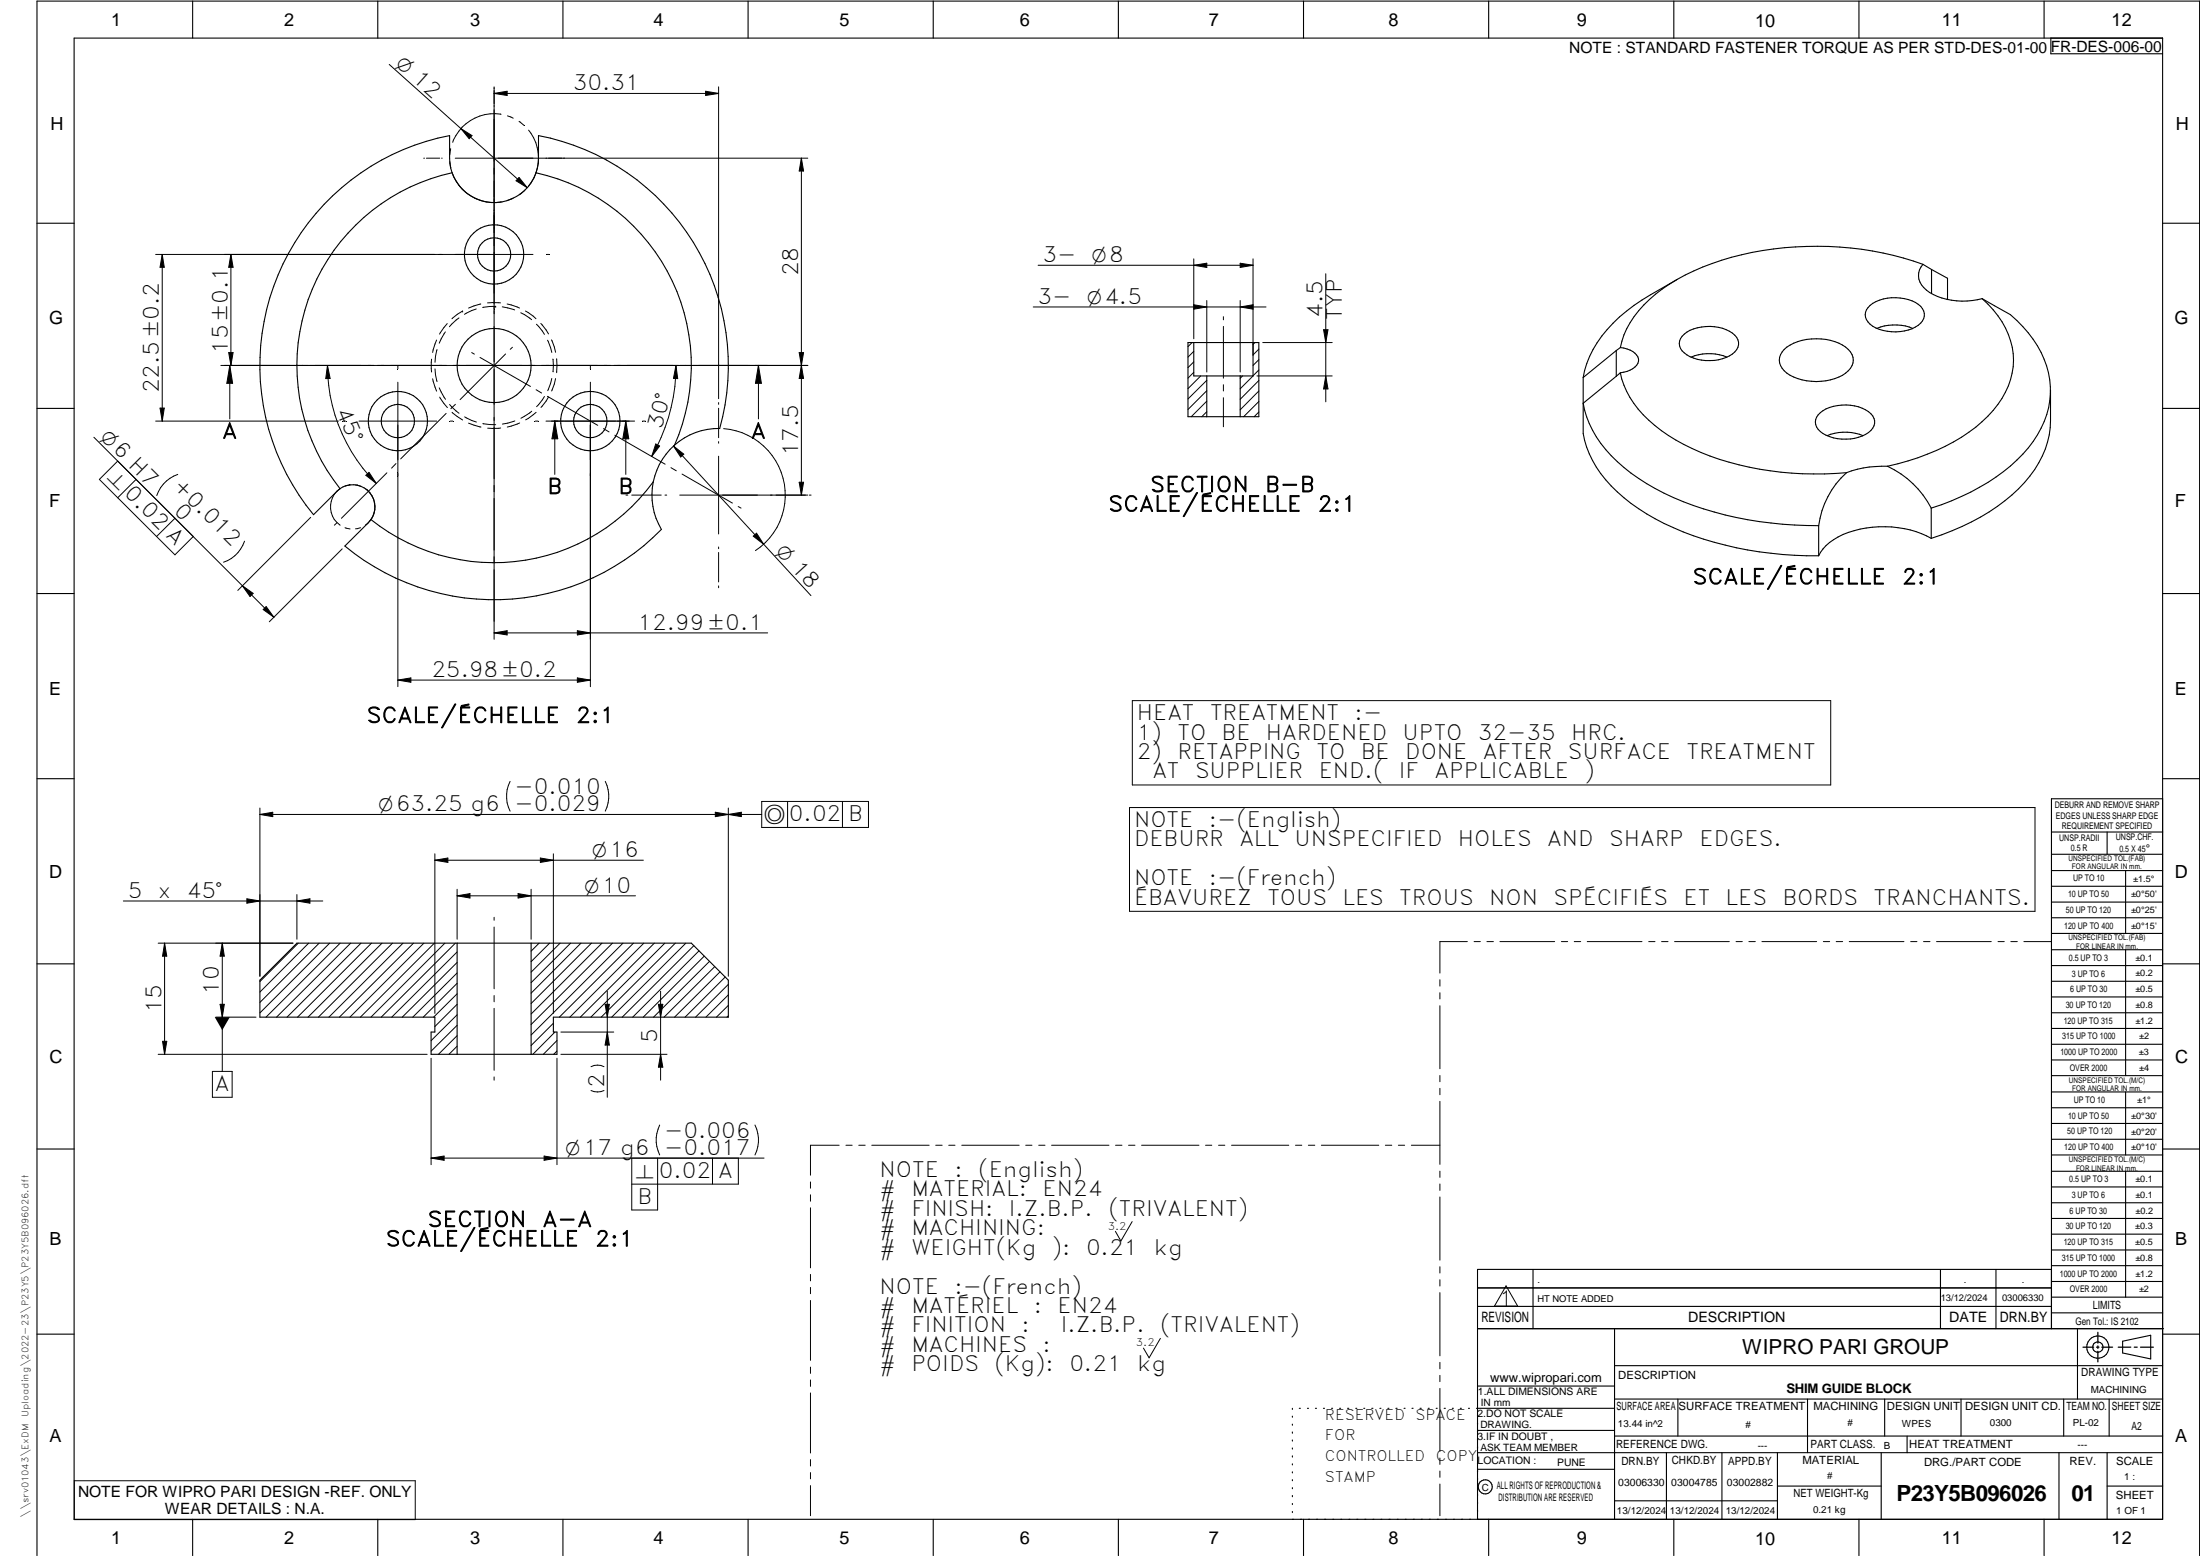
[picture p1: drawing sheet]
<svg xmlns="http://www.w3.org/2000/svg" width="594mm" height="420mm" viewBox="0 0 594 420" stroke-linecap="round" stroke-linejoin="round" font-family="sans-serif">
<g fill="none" stroke="#000" stroke-width=".3">
<path d="M20 10.3h564v400h-564zM52 .3v10M102 .3v10M152 .3v10M202 .3v10M252 .3v10M302 .3v10M352 .3v10M402 .3v10M452 .3v10M502 .3v10M552 .3v10"/>
<path d="M553.8 10.3v4.2h30.2M122.1 46.7a53.3 53.3 0 0 0-30.3 85.3M122.1 46.7a24 24 0 0 1-.7-10.1 63.2 63.2 0 0 0-36.7 102.4l7.1-7M144.7 46.7a12 12 0 0 1-11.3 8 12 12 0 0 1-11.3-8M144.7 46.7l.7-2.7v-7.4a63.2 63.2 0 0 1 48.9 79.1 17.9 17.9 0 0 0-12.1 4.5M144.7 46.7a53.3 53.3 0 0 1 37.5 73.5M10 60.3h10M452.8 75.5a79.7 79.7 0 0 0-15.5 10.1 29.2 29.2 0 0 0-9.8 16.3M519.3 71.4a4.6 4.6 0 0 0 .9 7 18.2 18.2 0 0 0 15.1 2.2M519.3 71.4a87.2 87.2 0 0 0-59.5 .7 40.5 40.5 0 0 0-19.6 15 19.1 19.1 0 0 0-2.6 6.8M519.3 71.4l2.3 1.4M521.6 72.8l4.3 2.3v5.8"/>
<path d="M521.6 72.8v6.5M584 60.3h10M320.8 92.5h19.1v20h-19.1zM322.4 92.5v9h16v-9M436.4 94.7l-8.9 7.2M436.4 94.7v6.9M437.6 93.9a5.1 5.1 0 0 1 4.9 3 3.1 3.1 0 0 1-2.3 3l-2.6 .8M437.6 93.9l-1.2 .8M454.8 90.2a11.6 11.6 0 0 1 13.7 .3 3.1 3.1 0 0 1-.7 5.1 11.9 11.9 0 0 1-13-.3 3.1 3.1 0 0 1 0-5.1zM466.3 96.4a12.9 12.9 0 0 0-9.7 0M481.8 94.4a14.6 14.6 0 0 1 14.8-1.7 5.8 5.8 0 0 1 3.9 4.5 6.2 6.2 0 0 1-5 5 15.5 15.5 0 0 1-13-1.4 4 4 0 0 1-.7-6.4zM505 82.5a11.7 11.7 0 0 1 13.7 .2 3.2 3.2 0 0 1-.7 5.1 11.9 11.9 0 0 1-13-.3 3.1 3.1 0 0 1 0-5z"/>
<path d="M506.8 88.7a12.9 12.9 0 0 1 9.7 0M535.3 80.6l3.3 1.9a25.5 25.5 0 0 1 10.4 9.1 22.7 22.7 0 0 1 .1 27.6 47.7 47.7 0 0 1-19.5 14.9l-5.3 2.2-2.8 .9M535.3 80.6a22.1 22.1 0 0 1 8.3 18.4 23.5 23.5 0 0 1-8.4 14.9 55.6 55.6 0 0 1-25.5 12M10 110.3h10M325.9 101.5v11M334.9 101.5v11M427.5 101.9v15.2a29 29 0 0 0 11 17.3 71.4 71.4 0 0 0 30.4 13.5l9.3 1.5a97.3 97.3 0 0 0 12.9 .7M436.4 101.6l-8.9 7.3a29 29 0 0 0 11 17.3 70.1 70.1 0 0 0 30.4 13.5l6.2 1.1 6.3 .8 9.7 .3M437.6 100.7l-1.2 .9M437.6 100.7a26.1 26.1 0 0 0 11 15.6 69.2 69.2 0 0 0 35.3 11.5l8.8 .2 5.9-.4M491 112a11.1 11.1 0 0 1 10.9-2.1 5.8 5.8 0 0 1 4.3 3.7 4.2 4.2 0 0 1-3.3 4.1 12.1 12.1 0 0 1-11.3-1.2 3.1 3.1 0 0 1-.6-4.5zM503.1 117.6a12.9 12.9 0 0 0-9.7 0"/>
<path d="M553.7 105.4v8.2a26.2 26.2 0 0 1-8.6 18.4 59 59 0 0 1-23.6 13.4M584 110.3h10M91.8 132a6 6 0 0 1 7.7 .6 6 6 0 0 1 .7 7.7M176.4 130.1a53.3 53.3 0 0 1-76.2 10.2M176.4 130.1a18.2 18.2 0 0 0 2.2 12.9 63.2 63.2 0 0 1-85.5 4.4l7.1-7.1M182.2 120.2a18.2 18.2 0 0 0-5.8 9.9M498.6 127.6a23.4 23.4 0 0 0-7.5 14.3M509.7 125.9l-3.3 .1a24.9 24.9 0 0 0-7.8 1.6M509.7 125.9a25.5 25.5 0 0 1 11.8 11.3M521.5 137.2v8.2M491.1 141.9v8.2M521.5 145.4a28.3 28.3 0 0 0-25.1-.4 11.5 11.5 0 0 0-5.3 5.1"/>
<path d="M10 160.3h10M584 160.3h10M10 210.3h10M584 215.7h-30v143.1M584 210.3h10M554 224.7h30M554 230.7h30M554 235.1h30M554 239.3h30M569 224.7v6M574 235.1v17M123.4 254.7v30"/>
<path d="M143.4 254.7v30M554 243.6h30M554 247.8h30M554 252.1h30M554 256.5h30M574 256.5v33.9M10 260.3h10M70.2 264.7l10-10h106.5l10 10v10h-47.3v4h1v6h-34v-6h1v-4h-47.2zM554 260.7h30M554 265h30M554 269.2h30M554 273.5h30"/>
<path d="M554 277.7h30M584 260.3h10M554 282h30M554 286.2h30M554 290.4h30M554 294.9h30M554 299.1h30M574 294.9v17M10 310.3h10M554 303.4h30M554 307.6h30M554 311.9h30"/>
<path d="M554 316.3h30M574 316.3v34M584 310.3h10M554 320.5h30M554 324.8h30M554 329h30M554 333.2h30M554 337.5h30M399 358.8h185.2M399 352.8h155M399 347.8h155M414 342.8v16"/>
<path d="M436 358.8v51.5M524 342.8v16M539 342.8v16M554 341.8h30M554 346h30M554 350.3h30M554 354.5h30M554 342.8h-155v67.5M561 358.8v19M10 360.3h10M399 374.3h37M436 377.8h148"/>
<path d="M453.1 377.8v10M488.1 377.8v14.5M508.9 377.8v10M529.5 377.8v10M557.3 377.8v10M569.5 377.8v10M573.2 362.2l7.6-1.6v6.3l-7.6-1.6zM584 368.8h-148M584 360.3h10M349 380.3v.3M349 382.4v.3M349 384.6v.3"/>
<path d="M349 386.7v.3M349 388.8v.3M349 391v.3M349 393.1v.3M349 395.3v.3M349 397.4v.3M349 399.5v.3M350.9 380.3h.2M353.1 380.3h.2M355.2 380.3h.3M357.4 380.3h.3M359.6 380.3h.3"/>
<path d="M361.7 380.3h.3M363.9 380.3h.3M366.1 380.3h.3M368.3 380.3h.2M370.4 380.3h.3M372.6 380.3h.3M374.8 380.3h.3M376.9 380.3h.4M379.1 380.3h.3M381.3 380.3h.3M383.4 380.3h.4M385.6 380.3h.3"/>
<path d="M387.8 380.3h.3M390 380.3h.3M392.2 380.3h.3M394.3 380.3h.3M396.5 380.3h.3M398.7 380.3h37.3M399 396.7h37M399 392.3h185M399 386.2h37M436 387.8h148M450 392.3v18M465 392.3v18"/>
<path d="M480 392.3v18M508 392.3v18M515 387.8v4.5M556 392.3v18M569 392.3v18M52 410.3v9.7M102 410.3v9.7M152 410.3v9.7M202 410.3v9.7M252 410.3v9.7M302 410.3v9.7M349 401.7v.3"/>
<path d="M349 403.8v.4M349 406v.3M349 408.1v.3M352 410.3v9.7M402 410.3v9.7M436 405.3h44M452 410.3v9.7M480 401.3h28M502 410.3v9.7M552 410.3v9.7M569 401.3h15M10 420v-419.7h584v419.7"/>
<circle cx="133.4" cy="68.7" r="4.5"/>
<circle cx="133.4" cy="68.7" r="8"/>
<circle cx="133.4" cy="98.7" r="10"/>
<circle cx="107.4" cy="113.7" r="4.5"/>
<circle cx="107.4" cy="113.7" r="8"/>
<circle cx="159.4" cy="113.7" r="4.5"/>
<circle cx="159.4" cy="113.7" r="8"/>
<circle cx="566.5" cy="363.7" r="1.39"/>
<circle cx="566.5" cy="363.8" r="3"/>
<circle cx="401.1" cy="401.5" r="1.9"/>
</g>
<g fill="none" stroke="#000" stroke-width=".27">
<path d="M105.1 17.4l19.4 17.3M124.5 34.7l17.9 16M124.5 34.7l3 1.9-.8 .9zM133.4 25.2l3.5-.6v1.2zM133.4 23.5v149.1M133.4 25.2h60.6M135.3 30.9a11.9 11.9 0 0 0-13 7.5M137 31.3l1.6 .6M140.2 32.8l1.3 1.1M142.7 35.1a12 12 0 0 1 0 15.1M190.5 24.6l3.5 .6-3.5 .6zM194 23.5v84.2"/>
<path d="M114.4 42.7h.2M115.1 42.7h3.6M119.2 42.7h.2M121.4 43.6l.3 1.7M121.7 40.1l-.3 1.7M122.3 47a12 12 0 0 0 13 7.5M122.9 42.7h95.2M138.6 53.5l-1.5 .6M140.2 47.9l2.2 2.8-3-1.9zM141.6 51.6l-1.4 1M216.4 42.7l.6 3.5h-1.2zM216.4 42.7v91"/>
<path d="M43.8 68.7l.6 3.5h-1.2zM43.8 68.7v45M62.4 68.7v30M62.4 68.7l.5 3.5h-1.1zM143.9 68.7h-101.9M147.6 68.7h.6M280.3 71.6h58.1M322.4 69.9v21.6M322.4 71.6l3.5-.5v1.1zM334.9 71.1l3.5 .5-3.5 .6zM338.4 69.9v26.1M358 73.9v34.6"/>
<path d="M59.6 98.7h158.5M61.8 95.2h1.1l-.5 3.5zM62.1 98.7v14.4M62.1 98.7l.7 4.8h-1.6zM88.4 98.7a45.1 45.1 0 0 0 13.2 31.8M88.4 98.7l.7 3.5h-1.1zM107.4 98.7v.1M107.4 98.9v.7M116.5 97v3.5M117.5 99.6l.5 3.4M117.9 91.8l-1.1 3.4M118 94.4l-.5 3.4"/>
<path d="M120.3 89.6l-1.7 3.1M120.8 87.4l-2.1 2.8M123.9 85.9l-2.5 2.3M124.9 84h.1M124.9 84l-2.9 2.1M127.4 95.2l.7 .4M128.6 83.4l-3.2 1.5M129.6 96.5l13.6 7.9M129.8 82.1l-3.3 1.1M133.9 82.7h.1M133.9 82.7l-3.6 .3M135.2 81.8h-3.6"/>
<path d="M135.6 82.8l3.4 .9M136.5 95.6l-12.3 12.3M136.9 82.1l3.4 1.1M138.4 93.8l-.6 .5M140.6 84.5l2.9 1.8M141.9 84l2.8 2.1M144.9 87.5l2.1 2.8M146 87.3l2.1 2.9M147.9 91.9l1.1 3.3M148.9 91.8l1.1 3.3M149.3 96.9v3.5M150.3 96.9v3.5"/>
<path d="M159.4 98.7v.1M159.4 98.9v.7M182.5 98.7a49.1 49.1 0 0 1-6.5 24.6M182.5 98.7l.5 3.5h-1.1zM204.8 98.7l.8 4.8h-1.6zM204.8 98.7v14.4M215.8 95.2h1.2l-.6 3.5zM216.4 98.7l.6 3.5h-1.2zM279 82.9h62.9M321.9 92.5l-1.1 1.1M322.4 97.7l-1.6 1.6M322.4 94.9l-1.6 1.5"/>
<path d="M322.4 82.3l3.5 .6-3.5 .6M325.9 81.2v19.3M330.4 85.5v.9M330.4 88.1v14M334.9 81.2v19.3M338.4 82.3l-3.5 .6 3.5 .6M338.9 92.5l-.5 .5M339.9 94.3l-1.5 1.5M339.9 99.9l-1.5 1.6M339.9 97.1l-1.5 1.6M341 92.5h18.7M357.4 89h1.2l-.6 3.5z"/>
<path d="M25.4 118.1l48.5 48.6M42 113.7h49.4M43.2 110.2h1.2l-.6 3.5zM92.6 113.7h.7M96.9 113.7h21M107.4 103.2v82.2M116.8 102.3l1.1 3.3M118.6 104.7l1.7 3.1M118.7 107.2l2.1 2.9M120.5 111.6l-12.3 12.3M121.4 109.2l2.5 2.4M121.6 113.7h.7"/>
<path d="M122.1 111.3l2.8 2.1M123 109.2l-1.3 1.2M125.5 112.6l3.1 1.4M126.5 114.3l3.4 1M130.4 114.4l3.5 .3M135.2 115.6h-3.5M139 113.7l-3.3 .8M140.3 114.2l-3.3 1.1M143.6 111l-2.9 1.9M144.6 113.7h.7M144.8 105.2l1.5 .9M144.8 111.3l-2.9 2.1"/>
<path d="M147 107.1l-2.1 2.7M147.4 113.7h24M147.8 107l13.6 7.9M148.1 107.2l-2 2.8M149 102.2l-1.1 3.3M149.8 113.7l.8 4.8h-1.6zM149.8 113.7v14.4M150 102.2l-1 3.4M150.3 100.4h.1M159.4 103.2v82.2M163 115.7l1.5 .9M166 117.5l13.6 7.8"/>
<path d="M169 113.7l.8 4.8h-1.6zM169 113.7v14.4M173.5 113.7h.7M177.1 119.9l1 .5-2.1 2.9zM194 108.7v.5M194 110.2v8M194 119.3v.4M195.4 115.7a18 18 0 0 1 16.1 13.4 18 18 0 0 1-7.5 19.6M322.4 100.5l-1.6 1.6M324.2 101.5l-3.4 3.4M325.9 111.2l-1.4 1.3M325.9 105.5l-5.1 5.1"/>
<path d="M325.9 102.7l-5.1 5M325.9 108.3l-4.2 4.2M330.4 103.9v1.7M330.4 107.4v7.8M335.5 101.5l-.6 .7M338.4 101.5l-3.5 3.5M339.4 101.5h20.3M339.9 111.3l-1.2 1.2M339.9 102.7l-5 5.1M339.9 105.6l-5 5.1M339.9 108.4l-4.1 4.1M358 101.5l.6 3.5h-1.2z"/>
<path d="M31.8 124.5l-5 5 20.4 20.3 5-4.9M36.7 129.5l-4.9 4.9M47.2 140l-4.9 4.9M48 128.1a9.2 9.2 0 0 0-5.7 5.7M83.9 139.7l-19.7 19.7M91.8 132a6 6 0 0 0 .1 9.8M94.5 130.9l-1.4 .4M96 130.9l1.3 .4M98.6 132a5.9 5.9 0 0 1 .1 9.8M98.8 128.4l.8-.8 2 2.9zM104.5 127.7l-12.3 12.3M106.9 125.2l-1.2 1.2"/>
<path d="M169 133.7h.5M170.6 133.7h8M179.6 133.7h.4M181.2 126.3l1.4 .8M181.9 120.4l37.1 40.4M181.9 120.4l2.8 2.2-.9 .8zM183.6 133.7h34.5M184.2 128l13.6 7.8M194 123.2v21M199.3 136.8l.8 .4M215.8 130.2h1.2l-.6 3.5zM218.6 133.7h.4"/>
<path d="M65.4 158.2l3 2-.9 .9zM66 146.1a9 9 0 0 1-5.6 5.7M90.9 141.2l-.6 .6M92.4 148.2l-19.7 19.7M93.2 142.5l1.3 .3M97.4 142.5l-1.4 .3M194 147.7v.5M194 149.2v7.9M194 158.2v.5M203.4 144.8l.9-.8 1.9 2.9zM71.9 163.8l2 2.9-2.8-2.1zM133.4 170.9l3.5-.6v1.1z"/>
<path d="M133.4 170.9h73.9M155.9 170.3l3.5 .6-3.5 .5zM107.4 183.6h52M107.4 183.6l3.5-.6v1.2zM155.9 183l3.5 .6-3.5 .6zM305.8 189.2h188.6v22.8h-188.6zM70.2 218.2v45.4M70.2 219.9h135.5M70.2 219.9l3.5-.6v1.2zM137.7 211a9 9 0 0 0 0 8M163.4 211a9 9 0 0 1 0 8M193.2 219.3v1.2l7-1.2v1.2z"/>
<path d="M196.7 218.2v45.4M205.7 216.4h28.8v7h-28.8zM212.7 216.4v7M227.5 216.4v7M305 218.1h244.5v28h-244.5zM117.4 230.5v43.1M117.4 232.3h56.3M117.4 232.3l3.5-.6v1.2zM145.9 231.7l3.5 .6-3.5 .6zM149.4 230.5v43.1M33.3 243.3h53.9M42.7 254.7h36.4"/>
<path d="M44.4 254.7l.6 3.5h-1.1zM44.4 254.7v30M60 254.7v34.6M60 254.7l.6 3.5h-1.2zM66.7 242.7l3.5 .6-3.5 .6zM80.2 241.6v12M80.2 243.3l3.5-.6v1.2zM80.6 254.7l-10.4 10.3M83.3 254.7l-13.1 13.2M86.2 254.7l-16 16M89 254.7l-18.8 18.8M91.9 254.7l-20.1 20"/>
<path d="M94.7 254.7l-20 20M97.5 254.7l-20 20M100.3 254.7l-20 20M103.2 254.7l-20 20M106 254.7l-20 20M108.8 254.7l-20 20M111.7 254.7l-20.1 20M114.5 254.7l-20 20M117.3 254.7l-20 20M120.1 254.7l-19.9 20M123 254.7l-20.1 20M123.4 257l-17.6 17.7"/>
<path d="M123.4 259.9l-14.8 14.8M123.4 240.1v13.5M123.4 241.9l3.5-.6v1.2zM123.4 241.9h48.2M133.4 247.7v.8M133.4 250.3v16.7M139.9 241.3l3.5 .6-3.5 .6zM143.4 240.1v13.5M145.6 254.7l-2.2 2.1M148.4 254.7l-5 5M151.3 254.7l-7.9 7.8M154.1 254.7l-10.7 10.6"/>
<path d="M156.9 254.7l-13.5 13.5M159.7 254.7l-16.3 16.3M162.6 254.7l-19.2 19.1M165.4 254.7l-22 21.9M168.2 254.7l-24.8 24.8M171.1 254.7l-20.1 20M173.9 254.7l-20 20M176.7 254.7l-20 20M179.5 254.7l-20 20M182.4 254.7l-20.1 20M185.2 254.7l-20 20M187.4 255.4l-19.4 19.3"/>
<path d="M188.8 256.8l-17.9 17.9M190.2 258.2l-16.5 16.5M191.6 259.6l-15.1 15.1M396.2 254.3h-7.4v8.5M398.1 254.3h1.6M401.5 254.3h1.8M405 254.3h14.8M421.6 254.3h1.7M425.1 254.3h1.7M428.6 254.3h14.8M445.2 254.3h1.7M448.7 254.3h1.7"/>
<path d="M452.2 254.3h14.8M468.8 254.3h1.7M472.3 254.3h1.7M475.8 254.3h14.8M492.4 254.3h1.7M495.8 254.3h1.8M499.4 254.3h14.7M516 254.3h1.6M519.4 254.3h1.8M522.9 254.3h14.8M539.5 254.3h1.7M543 254.3h1.7"/>
<path d="M546.5 254.3h7.4M58.2 274.7h10.9M59.4 271.2h1.2l-.6 3.5zM123.4 262.7l-11.9 12M123.4 274l-7 7M123.4 276.9l-7 6.9M123.4 265.5l-9.1 9.2M123.4 271.2l-6 6M123.4 268.4l-6.3 6.3M123.4 279.7l-5 5M133.4 268.8v1.7M133.4 272.3v16.7"/>
<path d="M149.4 276.3l-6 6M149.9 278.7l-6 6M151.5 278.7h14.2M163.4 271.2h1.1l-.5 3.5zM164 278.7l.5 3.5h-1.1zM164 267.7v28.6M177.8 271.2h1.2l-.6 3.5zM178.4 267.7v24M193 261l-13.7 13.7M194.4 262.4l-12.2 12.3M195.8 263.8l-10.8 10.9M196.7 274.3l-.4 .4"/>
<path d="M196.7 271.5l-3.2 3.2M196.7 268.6l-6.1 6.1M196.7 265.8l-8.9 8.9M388.8 264.5v1.8M388.8 268.1v1.6M388.8 271.6v17M42.7 284.7h72.7M43.9 281.2h1.1l-.6 3.5zM57.4 289.3h5.3v7h-5.3zM116.4 285.8v28.7M123.4 282.5l-2.2 2.2M133.4 290.8v.9"/>
<path d="M150.4 285.8v28.7M150.4 281l-3.7 3.7M150.4 283.8l-.9 .9M151.5 284.7h28.6M163.1 294.5a4.2 4.2 0 0 1-3.5 0M163.1 288a3.9 3.9 0 0 0-3.5 0M178.4 284.7l.6 3.5h-1.2zM388.8 290.4v1.7M388.8 293.9v1.7M388.8 297.4v17M116.4 312.7l3.5-.5v1.1zM116.4 312.7h89.9"/>
<path d="M146.9 312.2l3.5 .5-3.5 .6zM170.6 312.7v14h7v-14M178.1 303.8a9.1 9.1 0 0 0 0 8.1M192.4 312.7v7M199.4 312.7v7h-28.8M203.9 303.8a9.1 9.1 0 0 1 0 8.1M218.9 319.2v1.6M226.6 309.2h-7.7v8.1M228.4 309.2h1.7M231.9 309.2h1.7M235.4 309.2h15.5M252.7 309.2h1.7"/>
<path d="M256.2 309.2h1.7M259.7 309.2h15.5M277 309.2h1.7M280.5 309.2h1.7M284 309.2h15.5M301.2 309.2h1.8M304.8 309.2h1.7M308.3 309.2h15.5M325.5 309.2h1.7M329.1 309.2h1.6M332.6 309.2h15.4M349.8 309.2h1.7"/>
<path d="M353.3 309.2h1.7M356.8 309.2h15.5M374.1 309.2h1.7M377.6 309.2h1.7M381.1 309.2h7.7M388.8 316.2v1.7M388.8 319.7v1.7M218.9 322.6v1.8M218.9 326.1v16.2M305.7 329.9l-3 5.2-1.5-2.6M388.8 323.2v17.1M218.9 344.1v1.8"/>
<path d="M218.9 347.6v1.7M218.9 351.2v16.1M388.8 342.1v1.6M388.8 345.6v1.7M388.8 349v17.1M406.7 347.2l3.1 5.5h-6.2zM218.9 369.1v1.7M218.9 372.6v1.8M218.9 376.1v16.2M313.3 361.4l-3 5.2-1.5-2.6M388.8 367.9v1.7M388.8 371.4v1.7"/>
<path d="M388.8 374.9v17M20.1 399.8h92v10.5h-92zM218.9 394.1v1.8M218.9 397.6v1.7M388.8 393.7v1.7M388.8 397.2v1.7M218.9 401.2v8.1M388.8 400.7v8.6"/>
</g>
<path d="M566.5 359.7v3M562.5 363.8h2.9M566.1 363.8h.7M566.5 363.4v.7M566.5 364.9v2.8M567.6 363.8h2.9M572 363.8h3.4M576.3 363.8h.8M578 363.8h3.5" fill="none" stroke="#000" stroke-width=".34"/>
<g fill="#000">
<path d="M124.5 34.7l3 1.9-.8 .9zM133.4 25.2l3.5-.6v1.2zM190.5 24.6l3.5 .6-3.5 .6zM140.2 47.9l2.2 2.8-3-1.9zM216.4 42.7l.6 3.5h-1.2zM43.8 68.7l.6 3.5h-1.2zM62.4 68.7l.5 3.5h-1.1zM322.4 71.6l3.5-.5v1.1zM334.9 71.1l3.5 .5-3.5 .6zM61.8 95.2h1.1l-.5 3.5zM215.8 95.2h1.2l-.6 3.5zM322.4 82.3l3.5 .6-3.5 .6z"/>
<path d="M334.9 82.9l3.5-.6v1.2zM357.4 89h1.2l-.6 3.5zM43.2 110.2h1.2l-.6 3.5zM62.1 98.7l.7 4.8h-1.6zM88.4 98.7l.7 3.5h-1.1zM149.8 113.7l.8 4.8h-1.6zM169 113.7l.8 4.8h-1.6zM182.5 98.7l.5 3.5h-1.1zM204.8 98.7l.8 4.8h-1.6zM216.4 98.7l.6 3.5h-1.2zM358 101.5l.6 3.5h-1.2zM98.8 128.4l.8-.8 2 2.9z"/>
<path d="M177.1 119.9l1 .5-2.1 2.9zM181.9 120.4l2.8 2.2-.9 .8zM215.8 130.2h1.2l-.6 3.5zM203.4 144.8l.9-.8 1.9 2.9zM65.4 158.2l3 2-.9 .9zM71.9 163.8l2 2.9-2.8-2.1zM133.4 170.9l3.5-.6v1.1zM155.9 170.3l3.5 .6-3.5 .5zM107.4 183.6l3.5-.6v1.2zM155.9 183l3.5 .6-3.5 .6zM70.2 219.9l3.5-.6v1.2zM193.2 219.3l3.5 .6-3.5 .6z"/>
<path d="M196.7 219.9l3.5-.6v1.2zM117.4 232.3l3.5-.6v1.2zM145.9 231.7l3.5 .6-3.5 .6zM44.4 254.7l.6 3.5h-1.1zM60 254.7l.6 3.5h-1.2zM66.7 242.7l3.5 .6-3.5 .6zM80.2 243.3l3.5-.6v1.2zM123.4 241.9l3.5-.6v1.2zM139.9 241.3l3.5 .6-3.5 .6zM59.4 271.2h1.2l-.6 3.5zM58 274.7h4.1l-2.1 3.5zM163.4 271.2h1.1l-.5 3.5z"/>
<path d="M177.8 271.2h1.2l-.6 3.5zM43.9 281.2h1.1l-.6 3.5zM164 278.7l.5 3.5h-1.1zM178.4 284.7l.6 3.5h-1.2zM116.4 312.7l3.5-.5v1.1zM146.9 312.2l3.5 .5-3.5 .6z"/>
</g>
<g font-size="6">
<text x="512.1" y="405.2">P23Y5B096026</text>
<text x="559.4" y="405.2">01</text>
</g>
<g font-size="5.7">
<text x="154.7" y="24.3">30.31</text>
<text x="281.6" y="70.8">3-</text>
<text x="215.5" y="74.6" transform="rotate(-90 215.5 74.6)">28</text>
<text x="280.2" y="82">3-</text>
<text x="357.1" y="85.8" transform="rotate(-90 357.1 85.8)">4.5</text>
<text x="362.4" y="86.3" transform="rotate(-90 362.4 86.3)">TYP</text>
<text x="61.5" y="95.5" transform="rotate(-90 61.5 95.5)">15±0.1</text>
<text x="42.9" y="106.2" transform="rotate(-90 42.9 106.2)">22.5±0.2</text>
<text x="90.7" y="110.9" transform="rotate(68 90.7 110.9)">45°</text>
<text x="60" y="118.4">A</text>
<text x="178.7" y="116.1" transform="rotate(-75 178.7 116.1)">30°</text>
<text x="202.8" y="118.4">A</text>
<text x="215.5" y="123.2" transform="rotate(-90 215.5 123.2)">17.5</text>
<text x="46.4" y="131.4" transform="rotate(45 46.4 131.4)">+0.012</text>
<text x="147.8" y="133.3">B</text>
<text x="167" y="133.3">B</text>
<text x="310.6" y="132.8">SECTION</text>
<text x="341.6" y="132.8">B-B</text>
<text x="46.7" y="138.2" transform="rotate(45 46.7 138.2)">0</text>
<text x="299.3" y="138.1">SCALE/ÉCHELLE</text>
<text x="355.8" y="138.1">2:1</text>
<text x="457.1" y="157.7">SCALE/ÉCHELLE</text>
<text x="513.6" y="157.7">2:1</text>
<text x="172.2" y="170">12.99±0.1</text>
<text x="116.5" y="182.8">25.98±0.2</text>
<text x="99" y="195.2">SCALE/ÉCHELLE</text>
<text x="155.5" y="195.2">2:1</text>
<text x="307" y="194.4">HEAT</text>
<text x="326.7" y="194.4">TREATMENT</text>
<text x="365.8" y="194.4">:-</text>
<text x="307" y="199.7">1)</text>
<text x="318" y="199.7">TO</text>
<text x="329.9" y="199.7">BE</text>
<text x="341.9" y="199.7">HARDENED</text>
<text x="378.8" y="199.7">UPTO</text>
<text x="399.1" y="199.7">32-35</text>
<text x="424.3" y="199.7">HRC.</text>
<text x="307" y="204.9">2)</text>
<text x="318" y="204.9">RETAPPING</text>
<text x="355.5" y="204.9">TO</text>
<text x="367.5" y="204.9">BE</text>
<text x="379.4" y="204.9">DONE</text>
<text x="400.4" y="204.9">AFTER</text>
<text x="423.4" y="204.9">SURFACE</text>
<text x="455.4" y="204.9">TREATMENT</text>
<text x="139" y="214.5">-0.010</text>
<text x="311.2" y="210.2">AT</text>
<text x="322.7" y="210.2">SUPPLIER</text>
<text x="356.1" y="210.2">END.(</text>
<text x="377.8" y="210.2">IF</text>
<text x="387.4" y="210.2">APPLICABLE</text>
<text x="427.9" y="210.2">)</text>
<text x="139" y="219">-0.029</text>
<text x="213.1" y="221.7">0.02 B</text>
<text x="306.2" y="223.3">NOTE</text>
<text x="326.4" y="223.3">:-(English)</text>
<text x="306.2" y="228.6">DEBURR</text>
<text x="334.7" y="228.6">ALL</text>
<text x="349.6" y="228.6">UNSPECIFIED</text>
<text x="393.7" y="228.6">HOLES</text>
<text x="417.8" y="228.6">AND</text>
<text x="434.5" y="228.6">SHARP</text>
<text x="458.9" y="228.6">EDGES.</text>
<text x="306.2" y="239.1">NOTE</text>
<text x="326.4" y="239.1">:-(French)</text>
<text x="34.5" y="242.4">5</text>
<text x="42.7" y="242.4">x</text>
<text x="50.5" y="242.4">45°</text>
<text x="306.2" y="244.3">ÉBAVUREZ</text>
<text x="342.2" y="244.3">TOUS</text>
<text x="362.5" y="244.3">LES</text>
<text x="377.9" y="244.3">TROUS</text>
<text x="402.1" y="244.3">NON</text>
<text x="419.5" y="244.3">SPÉCIFIÉS</text>
<text x="454.6" y="244.3">ET</text>
<text x="466" y="244.3">LES</text>
<text x="481.3" y="244.3">BORDS</text>
<text x="506" y="244.3">TRANCHANTS.</text>
<text x="59.1" y="268.6" transform="rotate(-90 59.1 268.6)">10</text>
<text x="43.6" y="273.6" transform="rotate(-90 43.6 273.6)">15</text>
<text x="177.5" y="281.6" transform="rotate(-90 177.5 281.6)">5</text>
<text x="163.1" y="293.8" transform="rotate(-90 163.1 293.8)">2</text>
<text x="58" y="294.6">A</text>
<text x="179.4" y="307.3">-0.006</text>
<text x="177.9" y="318">0.02 A</text>
<text x="237.5" y="317.8">NOTE</text>
<text x="257.7" y="317.8">:</text>
<text x="264.1" y="317.8">(English)</text>
<text x="237.5" y="323">#</text>
<text x="246.1" y="323">MATERIAL:</text>
<text x="281.5" y="323">EN24</text>
<text x="172.1" y="325">B</text>
<text x="237.5" y="328.3">#</text>
<text x="246.1" y="328.3">FINISH:</text>
<text x="272.4" y="328.3">I.Z.B.P.</text>
<text x="299.3" y="328.3">(TRIVALENT)</text>
<text x="115.5" y="331.3">SECTION</text>
<text x="146.5" y="331.3">A-A</text>
<text x="237.5" y="333.5">#</text>
<text x="246.1" y="333.5">MACHINING:</text>
<text x="104.2" y="336.5">SCALE/ÉCHELLE</text>
<text x="160.7" y="336.5">2:1</text>
<text x="237.5" y="338.8">#</text>
<text x="246.1" y="338.8">WEIGHT(Kg</text>
<text x="284" y="338.8">):</text>
<text x="293.3" y="338.8">0.21</text>
<text x="311.6" y="338.8">kg</text>
<text x="237.5" y="349.3">NOTE</text>
<text x="257.7" y="349.3">:-(French)</text>
<text x="404.7" y="352.6">1</text>
<text x="237.5" y="354.5">#</text>
<text x="237.5" y="359.8">#</text>
<text x="246.1" y="359.8">FINITION</text>
<text x="246.1" y="354.5">MATÉRIEL</text>
<text x="275.8" y="359.8">:</text>
<text x="279.2" y="354.5">:</text>
<text x="285.6" y="354.5">EN24</text>
<text x="286.4" y="359.8">I.Z.B.P.</text>
<text x="313.3" y="359.8">(TRIVALENT)</text>
<text x="237.5" y="365">#</text>
<text x="246.1" y="365">MACHINES</text>
<text x="281.5" y="365">:</text>
<text x="237.5" y="370.3">#</text>
<text x="246.1" y="370.3">POIDS</text>
<text x="268.5" y="370.3">(Kg):</text>
<text x="288.8" y="370.3">0.21</text>
<text x="307.1" y="370.3">kg</text>
</g>
<text font-size="5.6" x="470.5" y="365.5">WIPRO PARI GROUP</text>
<g font-size="5.4">
<text x="106.6" y="17.6" transform="rotate(42 106.6 17.6)">O 12</text>
<text x="294.8" y="70.8">O8</text>
<text x="293.5" y="82">O4.5</text>
<text x="26.8" y="118.3" transform="rotate(45 26.8 118.3)">O6 H7</text>
<text x="28.9" y="129" transform="rotate(45 28.9 129)">n 0.02 A</text>
<text x="209.3" y="149.1" transform="rotate(47 209.3 149.1)">O 18</text>
<text x="102.2" y="219">O63.25 g6</text>
<text x="206.4" y="221.7">a</text>
<text x="159.9" y="231.4">O16</text>
<text x="157.8" y="241">O10</text>
<text x="152.7" y="311.9">O17 g6 -0.017</text>
<text x="171.7" y="318">n</text>
</g>
<g font-size="4.9">
<text x="30" y="6.9">1</text>
<text x="76.7" y="6.9">2</text>
<text x="127" y="6.9">3</text>
<text x="176.5" y="6.9">4</text>
<text x="226.7" y="6.9">5</text>
<text x="275.4" y="6.9">6</text>
<text x="326.4" y="6.9">7</text>
<text x="375" y="6.9">8</text>
<text x="425.8" y="6.9">9</text>
<text x="473.9" y="7.3">10</text>
<text x="524.3" y="6.9">11</text>
<text x="570.2" y="6.9">12</text>
<text x="13.6" y="35.1">H</text>
<text x="587.6" y="35.1">H</text>
<text x="13.2" y="87.5">G</text>
<text x="587.2" y="87.5">G</text>
<text x="13.2" y="137">F</text>
<text x="587.2" y="137">F</text>
<text x="13.2" y="187.6">E</text>
<text x="587.2" y="187.6">E</text>
<text x="13.2" y="237">D</text>
<text x="587.2" y="237">D</text>
<text x="13.4" y="287.1">C</text>
<text x="587.4" y="287.1">C</text>
<text x="13.4" y="336.2">B</text>
<text x="587.4" y="336.2">B</text>
<text x="13.4" y="389.3">A</text>
<text x="587.4" y="389.3">A</text>
<text x="30" y="416.9">1</text>
<text x="76.7" y="416.9">2</text>
<text x="127" y="416.9">3</text>
<text x="176.5" y="416.9">4</text>
<text x="226.7" y="416.9">5</text>
<text x="275.4" y="416.9">6</text>
<text x="326.4" y="416.9">7</text>
<text x="375" y="416.9">8</text>
<text x="425.8" y="416.9">9</text>
<text x="473.9" y="417.3">10</text>
<text x="524.3" y="416.9">11</text>
<text x="570.2" y="416.9">12</text>
</g>
<g font-size="4.2">
<text x="423.7" y="14.3">NOTE : STANDARD FASTENER TORQUE AS PER STD-DES-01-00</text>
<text x="553.8" y="14">FR-DES-006-00</text>
<text x="21.1" y="404.3">NOTE FOR WIPRO PARI DESIGN -REF. ONLY</text>
<text x="44.5" y="408.8">WEAR DETAILS : N.A.</text>
</g>
<g font-size="3.9">
<text x="400" y="357.1">REVISION</text>
<text x="455.9" y="357.1">DESCRIPTION</text>
<text x="526.4" y="357.1">DATE</text>
<text x="540" y="357.1">DRN.BY</text>
<text x="357.8" y="383.3">RESERVED</text>
<text x="382.3" y="383.3">SPACE</text>
<text x="357.8" y="388.9">FOR</text>
<text x="357.8" y="394.5">CONTROLLED</text>
<text x="387.8" y="394.5">COPY</text>
<text x="357.8" y="400">STAMP</text>
</g>
<text font-size="3.6" x="482.4" y="376.1">SHIM GUIDE BLOCK</text>
<text font-size="3.5" x="402.4" y="373.3">www.wipropari.com</text>
<g font-size="3.1">
<text x="565.1" y="353.5">LIMITS</text>
<text x="562" y="371.7">DRAWING TYPE</text>
<text x="437" y="372.3">DESCRIPTION</text>
<text x="436.5" y="380.8">SURFACE AREA</text>
<text x="453.3" y="380.8">SURFACE TREATMENT</text>
<text x="489.7" y="380.8">MACHINING</text>
<text x="509.5" y="380.8">DESIGN UNIT</text>
<text x="530.6" y="380.8">DESIGN UNIT CD.</text>
<text x="558" y="380.6">TEAM NO.</text>
<text x="570.3" y="380.7">SHEET SIZE</text>
<text x="575.6" y="386.1">A2</text>
<text x="436.4" y="391.1">REFERENCE DWG.</text>
<text x="437.8" y="395.5">DRN.BY</text>
<text x="451.4" y="395.4">CHKD.BY</text>
<text x="466.6" y="395.5">APPD.BY</text>
<text x="486.7" y="395.4">MATERIAL</text>
<text x="488.9" y="390.9">PART CLASS.</text>
<text x="515.6" y="390.9">HEAT TREATMENT</text>
<text x="519.6" y="395.9">DRG./PART CODE</text>
<text x="558.9" y="395.5">REV.</text>
<text x="571.4" y="395.6">SCALE</text>
<text x="484.3" y="404.2">NET WEIGHT-Kg</text>
<text x="571.4" y="404.7">SHEET</text>
</g>
<text font-size="3" x="579.5" y="230.1">°</text>
<g font-size="2.8">
<text x="299.1" y="332.1">3.2</text>
<text x="560.4" y="357.7">Gen Tol.: IS 2102</text>
<text x="306.7" y="363.6">3.2</text>
<text x="399.1" y="376.6">1.ALL DIMENSIONS ARE</text>
<text x="399" y="382.7">2.DO NOT SCALE</text>
<text x="399" y="388.7">3.IF IN DOUBT ,</text>
<text x="399" y="395.4">LOCATION :</text>
<text x="420.5" y="396">PUNE</text>
<text x="404.2" y="402">ALL RIGHTS OF REPRODUCTION &amp;</text>
<text x="437" y="401.2">03006330</text>
<text x="451.3" y="401.2">03004785</text>
<text x="466.3" y="401.2">03002882</text>
<text x="404.7" y="405.4">DISTRIBUTION ARE RESERVED</text>
</g>
<g font-size="2.7">
<text x="564.6" y="376.2">MACHINING</text>
<text x="399.9" y="379.7">IN mm</text>
<text x="399.7" y="385.7">DRAWING.</text>
<text x="436.9" y="385.4">13.44 in^2</text>
<text x="471.4" y="385.5">#</text>
<text x="498.9" y="385">#</text>
<text x="513.6" y="385.3">WPES</text>
<text x="537.3" y="385.1">0300</text>
<text x="559.7" y="385.1">PL-02</text>
<text x="399.7" y="391.8">ASK TEAM MEMBER</text>
<text x="474.6" y="391.2">---</text>
<text x="508.7" y="391.2">B</text>
<text x="561" y="391.1">---</text>
<text x="493.4" y="399.5">#</text>
<text x="573.6" y="399.7">1 :</text>
<text x="400.1" y="402.5">C</text>
<text x="436.6" y="408.7">13/12/2024</text>
<text x="450.9" y="408.8">13/12/2024</text>
<text x="466" y="408.9">13/12/2024</text>
<text x="489.6" y="408.5">0.21 kg</text>
<text x="571.4" y="408.7">1 OF 1</text>
</g>
<g font-size="2.5">
<text x="554.9" y="218.3">DEBURR AND REMOVE SHARP</text>
<text x="555.2" y="221">EDGES UNLESS SHARP EDGE</text>
<text x="556.1" y="227.1">UNSP.RADII</text>
<text x="556.8" y="223.8">REQUIREMENT SPECIFIED</text>
<text x="571.4" y="226.9">UNSP.CHF.</text>
<text x="559.2" y="229.9">0.5 R</text>
<text x="572.3" y="230.1">0.5 X 45</text>
<text x="559.8" y="238">UP TO 10</text>
<text x="576.1" y="238.1">±1.5°</text>
<text x="558.5" y="242.2">10 UP TO 50</text>
<text x="575.5" y="242.3">±0°50'</text>
<text x="557.4" y="250.7">120 UP TO 400</text>
<text x="557.9" y="246.5">50 UP TO 120</text>
<text x="575.5" y="250.7">±0°15'</text>
<text x="575.5" y="246.5">±0°25'</text>
<text x="558.7" y="259.4">0.5 UP TO 3</text>
<text x="559.5" y="263.7">3 UP TO 6</text>
<text x="576.6" y="263.6">±0.2</text>
<text x="576.6" y="259.4">±0.1</text>
<text x="559" y="267.9">6 UP TO 30</text>
<text x="576.6" y="267.9">±0.5</text>
<text x="557.8" y="272.2">30 UP TO 120</text>
<text x="576.6" y="272.2">±0.8</text>
<text x="556.9" y="280.7">315 UP TO 1000</text>
<text x="557.3" y="276.4">120 UP TO 315</text>
<text x="576.6" y="276.4">±1.2</text>
<text x="577.7" y="280.7">±2</text>
<text x="556.4" y="284.9">1000 UP TO 2000</text>
<text x="577.6" y="284.9">±3</text>
<text x="558.9" y="289.2">OVER 2000</text>
<text x="577.7" y="289.3">±4</text>
<text x="560" y="297.9">UP TO 10</text>
<text x="577.1" y="297.9">±1°</text>
<text x="558.5" y="302.1">10 UP TO 50</text>
<text x="575.5" y="302.1">±0°30'</text>
<text x="557.4" y="310.6">120 UP TO 400</text>
<text x="558.2" y="306.3">50 UP TO 120</text>
<text x="575.5" y="310.6">±0°10'</text>
<text x="575.5" y="306.4">±0°20'</text>
<text x="558.8" y="319.2">0.5 UP TO 3</text>
<text x="559.4" y="323.4">3 UP TO 6</text>
<text x="576.6" y="319.2">±0.1</text>
<text x="576.6" y="323.5">±0.1</text>
<text x="558.9" y="327.7">6 UP TO 30</text>
<text x="576.7" y="327.7">±0.2</text>
<text x="557.8" y="332">30 UP TO 120</text>
<text x="576.6" y="332">±0.3</text>
<text x="556.8" y="340.5">315 UP TO 1000</text>
<text x="557.3" y="336.3">120 UP TO 315</text>
<text x="576.6" y="336.3">±0.5</text>
<text x="576.6" y="340.5">±0.8</text>
<text x="415.2" y="346.4">.</text>
<text x="530.3" y="346.5">.</text>
<text x="545.9" y="346.4">.</text>
<text x="556.2" y="344.7">1000 UP TO 2000</text>
<text x="576.6" y="344.7">±1.2</text>
<text x="415.2" y="351.5">HT NOTE ADDED</text>
<text x="524.1" y="351.3">13/12/2024</text>
<text x="540.6" y="351.4">03006330</text>
<text x="558.9" y="349">OVER 2000</text>
<text x="577.6" y="349">±2</text>
</g>
<g font-size="2.4">
<text x="7.7" y="382.7" transform="rotate(-90 7.7 382.7)">Uploading\2022-23\P23Y5\P23Y5B096026.dft</text>
<text x="7.7" y="409.8" transform="rotate(-90 7.7 409.8)">\\srv01043\ExDM</text>
</g>
<g font-size="2.1">
<text x="558.5" y="232.4">UNSPECIFIED TOL.(FAB)</text>
<text x="559.5" y="234.7">FOR ANGULAR IN mm.</text>
<text x="558.6" y="253.9">UNSPECIFIED TOL.(FAB)</text>
<text x="560.7" y="256.3">FOR LINEAR IN mm.</text>
<text x="558.7" y="292.3">UNSPECIFIED TOL.(M/C)</text>
<text x="559.6" y="294.7">FOR ANGULAR IN mm.</text>
<text x="558.7" y="313.7">UNSPECIFIED TOL.(M/C)</text>
<text x="560.6" y="316.1">FOR LINEAR IN mm.</text>
</g>
</svg>
